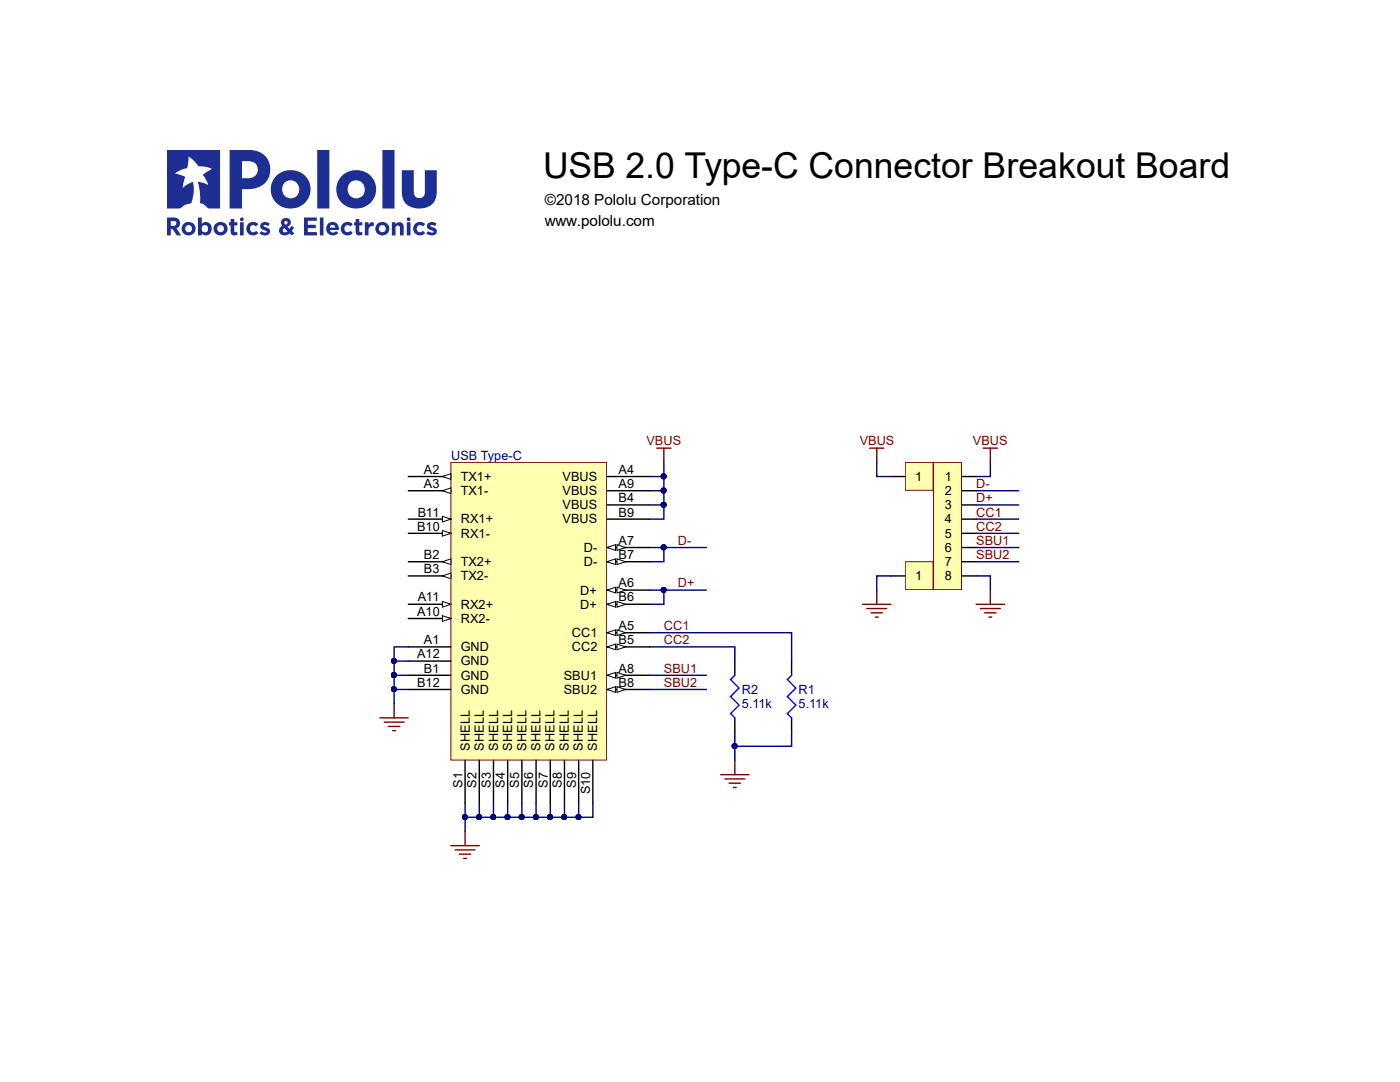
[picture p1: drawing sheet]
<svg xmlns="http://www.w3.org/2000/svg" width="279mm" height="216mm" viewBox="0 0 279 216" stroke-linecap="round" stroke-linejoin="round" font-family="sans-serif">
<path d="M90 92.3h31.1v59.4h-31.1z" fill="#ffffb0"/>
<path d="M90 92.3h31.1v59.4h-31.1z" fill="none" stroke="#800000" stroke-width=".2"/>
<path d="M121.1 95.1h8.5M121.1 109.3h8.5" fill="none" stroke="#000" stroke-width=".28"/>
<path d="M121.1 109.3l1.7-.6v1.1z" fill="#fff"/>
<path d="M121.1 109.3l1.7-.6v1.1z" fill="none" stroke="#000" stroke-width=".2"/>
<path d="M123.1 108.7l1.7 .6-1.7 .5z" fill="#fff"/>
<path d="M123.1 108.7l1.7 .6-1.7 .5z" fill="none" stroke="#000" stroke-width=".2"/>
<path d="M121.1 117.8h8.5" fill="none" stroke="#000" stroke-width=".28"/>
<path d="M121.1 117.8l1.7-.6v1.1z" fill="#fff"/>
<path d="M121.1 117.8l1.7-.6v1.1z" fill="none" stroke="#000" stroke-width=".2"/>
<path d="M123.1 117.2l1.7 .6-1.7 .5z" fill="#fff"/>
<path d="M123.1 117.2l1.7 .6-1.7 .5z" fill="none" stroke="#000" stroke-width=".2"/>
<path d="M121.1 126.2h8.5" fill="none" stroke="#000" stroke-width=".28"/>
<path d="M121.1 126.2l1.7-.5v1.1z" fill="#fff"/>
<path d="M121.1 126.2l1.7-.5v1.1z" fill="none" stroke="#000" stroke-width=".2"/>
<path d="M123.1 125.7l1.7 .5-1.7 .6z" fill="#fff"/>
<path d="M123.1 125.7l1.7 .5-1.7 .6z" fill="none" stroke="#000" stroke-width=".2"/>
<path d="M121.1 97.9h8.5M121.1 100.8h8.5M121.1 103.6h8.5M121.1 112.1h8.5M81.5 129.1h8.5" fill="none" stroke="#000" stroke-width=".28"/>
<path d="M121.1 112.1l1.7-.6v1.2z" fill="#fff"/>
<path d="M121.1 112.1l1.7-.6v1.2z" fill="none" stroke="#000" stroke-width=".2"/>
<path d="M123.1 111.5l1.7 .6-1.7 .6z" fill="#fff"/>
<path d="M123.1 111.5l1.7 .6-1.7 .6z" fill="none" stroke="#000" stroke-width=".2"/>
<path d="M121.1 120.6h8.5" fill="none" stroke="#000" stroke-width=".28"/>
<path d="M121.1 120.6l1.7-.6v1.1z" fill="#fff"/>
<path d="M121.1 120.6l1.7-.6v1.1z" fill="none" stroke="#000" stroke-width=".2"/>
<path d="M123.1 120l1.7 .6-1.7 .5z" fill="#fff"/>
<path d="M123.1 120l1.7 .6-1.7 .5z" fill="none" stroke="#000" stroke-width=".2"/>
<path d="M121.1 129.1h8.5" fill="none" stroke="#000" stroke-width=".28"/>
<path d="M121.1 129.1l1.7-.6v1.1z" fill="#fff"/>
<path d="M121.1 129.1l1.7-.6v1.1z" fill="none" stroke="#000" stroke-width=".2"/>
<path d="M123.1 128.5l1.7 .6-1.7 .5z" fill="#fff"/>
<path d="M123.1 128.5l1.7 .6-1.7 .5z" fill="none" stroke="#000" stroke-width=".2"/>
<path d="M81.5 131.9h8.5M81.5 134.7h8.5M81.5 137.6h8.5M121.1 134.7h8.5" fill="none" stroke="#000" stroke-width=".28"/>
<path d="M121.1 134.7l1.7-.5v1.1z" fill="#fff"/>
<path d="M121.1 134.7l1.7-.5v1.1z" fill="none" stroke="#000" stroke-width=".2"/>
<path d="M123.1 134.2l1.7 .5-1.7 .6z" fill="#fff"/>
<path d="M123.1 134.2l1.7 .5-1.7 .6z" fill="none" stroke="#000" stroke-width=".2"/>
<path d="M121.1 137.6h8.5" fill="none" stroke="#000" stroke-width=".28"/>
<path d="M121.1 137.6l1.7-.6v1.1z" fill="#fff"/>
<path d="M121.1 137.6l1.7-.6v1.1z" fill="none" stroke="#000" stroke-width=".2"/>
<path d="M123.1 137l1.7 .6-1.7 .5z" fill="#fff"/>
<path d="M123.1 137l1.7 .6-1.7 .5z" fill="none" stroke="#000" stroke-width=".2"/>
<path d="M81.5 95.1h8.5" fill="none" stroke="#000" stroke-width=".28"/>
<path d="M88.3 95.1l1.7-.6v1.2z" fill="#fff"/>
<path d="M88.3 95.1l1.7-.6v1.2z" fill="none" stroke="#000" stroke-width=".2"/>
<path d="M81.5 97.9h8.5" fill="none" stroke="#000" stroke-width=".28"/>
<path d="M88.3 97.9l1.7-.5v1.1z" fill="#fff"/>
<path d="M88.3 97.9l1.7-.5v1.1z" fill="none" stroke="#000" stroke-width=".2"/>
<path d="M81.5 103.6h8.5" fill="none" stroke="#000" stroke-width=".28"/>
<path d="M88.3 103l1.7 .6-1.7 .6z" fill="#fff"/>
<path d="M88.3 103l1.7 .6-1.7 .6z" fill="none" stroke="#000" stroke-width=".2"/>
<path d="M81.5 106.4h8.5" fill="none" stroke="#000" stroke-width=".28"/>
<path d="M88.3 105.9l1.7 .5-1.7 .6z" fill="#fff"/>
<path d="M88.3 105.9l1.7 .5-1.7 .6z" fill="none" stroke="#000" stroke-width=".2"/>
<path d="M81.5 112.1h8.5" fill="none" stroke="#000" stroke-width=".28"/>
<path d="M88.3 112.1l1.7-.6v1.2z" fill="#fff"/>
<path d="M88.3 112.1l1.7-.6v1.2z" fill="none" stroke="#000" stroke-width=".2"/>
<path d="M81.5 114.9h8.5" fill="none" stroke="#000" stroke-width=".28"/>
<path d="M88.3 114.9l1.7-.5v1.1z" fill="#fff"/>
<path d="M88.3 114.9l1.7-.5v1.1z" fill="none" stroke="#000" stroke-width=".2"/>
<path d="M81.5 120.6h8.5" fill="none" stroke="#000" stroke-width=".28"/>
<path d="M88.3 120l1.7 .6-1.7 .5z" fill="#fff"/>
<path d="M88.3 120l1.7 .6-1.7 .5z" fill="none" stroke="#000" stroke-width=".2"/>
<path d="M81.5 123.4h8.5" fill="none" stroke="#000" stroke-width=".28"/>
<path d="M88.3 122.8l1.7 .6-1.7 .6z" fill="#fff"/>
<path d="M88.3 122.8l1.7 .6-1.7 .6z" fill="none" stroke="#000" stroke-width=".2"/>
<g fill="none" stroke="#000" stroke-width=".28">
<path d="M146.6 131.9v2.8M158 131.9v2.8M92.8 151.7v8.5M95.7 151.7v8.5M98.5 151.7v8.5M101.3 151.7v8.5M104.2 151.7v8.5M107 151.7v8.5M109.8 151.7v8.5M112.7 151.7v8.5M115.5 151.7v8.5M118.3 151.7v8.5"/>
<path d="M146.6 143.2v2.9M158 143.2v2.9"/>
</g>
<g fill="none" stroke="#800000" stroke-width=".28">
<path d="M131.1 89.4h2.8M132.5 89.4v2.9M173.6 89.4h2.8M175 89.4v2.9M196.2 89.4h2.9M197.6 89.4v2.9M175 117.8v2.8M197.6 117.8v2.8M172.1 120.6h5.7M173 121.4h4M173.8 122.3h2.3M174.7 123.1h.6"/>
<path d="M194.8 120.6h5.7M195.7 121.4h3.9M196.5 122.3h2.3M197.4 123.1h.5M75.8 143.2h5.7M76.7 144.1h3.9M77.5 144.9h2.3M78.4 145.8h.5M78.7 140.4v2.8M143.8 154.6h5.7M144.7 155.4h3.9M145.5 156.3h2.3"/>
<path d="M146.4 157.1h.5M146.6 151.7v2.9M90 168.7h5.7M90.8 169.6h4M91.7 170.4h2.3M92.5 171.3h.6M92.8 165.9v2.8"/>
</g>
<path d="M146.6 134.7l-.8 .9 1.7 1.7-1.7 1.7 1.7 1.7-1.7 1.7 .8 .8M158 134.7l-.9 .9 1.7 1.7-1.7 1.7 1.7 1.7-1.7 1.7 .9 .8" fill="none" stroke="#00f" stroke-width=".28"/>
<path d="M186.3 92.3h5.6v25.4h-5.6z" fill="#ffffb0"/>
<path d="M186.3 92.3h5.6v25.4h-5.6z" fill="none" stroke="#800000" stroke-width=".2"/>
<path d="M192 95.1h2.8M192 97.9h2.8M192 103.6h2.8M192 100.8h2.8M192 106.4h2.8M192 109.3h2.8M192 112.1h2.8M192 114.9h2.8" fill="none" stroke="#000" stroke-width=".28"/>
<path d="M180.6 92.3h5.6v5.5h-5.6z" fill="#ffffb0"/>
<path d="M180.6 92.3h5.6v5.5h-5.6z" fill="none" stroke="#800000" stroke-width=".2"/>
<path d="M177.8 95.1h2.8" fill="none" stroke="#000" stroke-width=".28"/>
<path d="M180.6 112.1h5.6v5.6h-5.6z" fill="#ffffb0"/>
<path d="M180.6 112.1h5.6v5.6h-5.6z" fill="none" stroke="#800000" stroke-width=".2"/>
<path d="M177.8 114.9h2.8" fill="none" stroke="#000" stroke-width=".28"/>
<path d="M129.6 95.1h2.9" fill="none" stroke="#000080" stroke-width=".28"/>
<circle cx="132.4" cy="95" r=".52" fill="#000080"/>
<circle cx="132.4" cy="95" r=".52" fill="none" stroke="#000080" stroke-width=".2"/>
<path d="M129.6 97.9h2.9" fill="none" stroke="#000080" stroke-width=".28"/>
<circle cx="132.4" cy="97.9" r=".52" fill="#000080"/>
<circle cx="132.4" cy="97.9" r=".52" fill="none" stroke="#000080" stroke-width=".2"/>
<path d="M129.6 100.8h2.9" fill="none" stroke="#000080" stroke-width=".28"/>
<circle cx="132.4" cy="100.7" r=".52" fill="#000080"/>
<circle cx="132.4" cy="100.7" r=".52" fill="none" stroke="#000080" stroke-width=".2"/>
<path d="M78.7 131.9h2.8" fill="none" stroke="#000080" stroke-width=".28"/>
<circle cx="78.6" cy="131.9" r=".52" fill="#000080"/>
<circle cx="78.6" cy="131.9" r=".52" fill="none" stroke="#000080" stroke-width=".2"/>
<path d="M78.7 134.7h2.8" fill="none" stroke="#000080" stroke-width=".28"/>
<circle cx="78.6" cy="134.7" r=".52" fill="#000080"/>
<circle cx="78.6" cy="134.7" r=".52" fill="none" stroke="#000080" stroke-width=".2"/>
<path d="M78.7 134.7v2.9" fill="none" stroke="#000080" stroke-width=".28"/>
<circle cx="78.6" cy="137.5" r=".52" fill="#000080"/>
<circle cx="78.6" cy="137.5" r=".52" fill="none" stroke="#000080" stroke-width=".2"/>
<circle cx="78.6" cy="134.7" r=".52" fill="#000080"/>
<circle cx="78.6" cy="134.7" r=".52" fill="none" stroke="#000080" stroke-width=".2"/>
<path d="M81.5 137.6h-2.8v2.8" fill="none" stroke="#000080" stroke-width=".28"/>
<circle cx="78.6" cy="137.5" r=".52" fill="#000080"/>
<circle cx="78.6" cy="137.5" r=".52" fill="none" stroke="#000080" stroke-width=".2"/>
<path d="M197.6 92.3v2.8h-2.8M132.5 117.8v2.8h-2.9" fill="none" stroke="#000080" stroke-width=".28"/>
<circle cx="132.4" cy="117.7" r=".52" fill="#000080"/>
<circle cx="132.4" cy="117.7" r=".52" fill="none" stroke="#000080" stroke-width=".2"/>
<path d="M132.5 109.3v2.8h-2.9" fill="none" stroke="#000080" stroke-width=".28"/>
<circle cx="132.4" cy="109.2" r=".52" fill="#000080"/>
<circle cx="132.4" cy="109.2" r=".52" fill="none" stroke="#000080" stroke-width=".2"/>
<path d="M98.5 160.2v2.9" fill="none" stroke="#000080" stroke-width=".28"/>
<circle cx="98.4" cy="163" r=".52" fill="#000080"/>
<circle cx="98.4" cy="163" r=".52" fill="none" stroke="#000080" stroke-width=".2"/>
<path d="M95.7 160.2v2.9" fill="none" stroke="#000080" stroke-width=".28"/>
<circle cx="95.6" cy="163" r=".52" fill="#000080"/>
<circle cx="95.6" cy="163" r=".52" fill="none" stroke="#000080" stroke-width=".2"/>
<path d="M92.8 163.1v2.8" fill="none" stroke="#000080" stroke-width=".28"/>
<circle cx="92.8" cy="163" r=".52" fill="#000080"/>
<circle cx="92.8" cy="163" r=".52" fill="none" stroke="#000080" stroke-width=".2"/>
<path d="M129.6 126.2h28.4v5.7M129.6 129.1h17v2.8M146.6 146.1v2.8h11.4v-2.8" fill="none" stroke="#000080" stroke-width=".28"/>
<circle cx="146.6" cy="148.9" r=".52" fill="#000080"/>
<circle cx="146.6" cy="148.9" r=".52" fill="none" stroke="#000080" stroke-width=".2"/>
<path d="M146.6 148.9v2.8" fill="none" stroke="#000080" stroke-width=".28"/>
<circle cx="146.6" cy="148.9" r=".52" fill="#000080"/>
<circle cx="146.6" cy="148.9" r=".52" fill="none" stroke="#000080" stroke-width=".2"/>
<path d="M81.5 129.1h-2.8v5.6M129.6 134.7h11.4M129.6 137.6h11.4" fill="none" stroke="#000080" stroke-width=".28"/>
<circle cx="78.6" cy="134.7" r=".52" fill="#000080"/>
<circle cx="78.6" cy="134.7" r=".52" fill="none" stroke="#000080" stroke-width=".2"/>
<circle cx="78.6" cy="131.9" r=".52" fill="#000080"/>
<circle cx="78.6" cy="131.9" r=".52" fill="none" stroke="#000080" stroke-width=".2"/>
<path d="M92.8 160.2v2.9h8.5v-2.9" fill="none" stroke="#000080" stroke-width=".28"/>
<circle cx="92.8" cy="163" r=".52" fill="#000080"/>
<circle cx="92.8" cy="163" r=".52" fill="none" stroke="#000080" stroke-width=".2"/>
<circle cx="95.6" cy="163" r=".52" fill="#000080"/>
<circle cx="95.6" cy="163" r=".52" fill="none" stroke="#000080" stroke-width=".2"/>
<circle cx="98.4" cy="163" r=".52" fill="#000080"/>
<circle cx="98.4" cy="163" r=".52" fill="none" stroke="#000080" stroke-width=".2"/>
<circle cx="101.3" cy="163" r=".52" fill="#000080"/>
<circle cx="101.3" cy="163" r=".52" fill="none" stroke="#000080" stroke-width=".2"/>
<path d="M129.6 117.8h11.4" fill="none" stroke="#000080" stroke-width=".28"/>
<circle cx="132.4" cy="117.7" r=".52" fill="#000080"/>
<circle cx="132.4" cy="117.7" r=".52" fill="none" stroke="#000080" stroke-width=".2"/>
<path d="M129.6 109.3h11.4" fill="none" stroke="#000080" stroke-width=".28"/>
<circle cx="132.4" cy="109.2" r=".52" fill="#000080"/>
<circle cx="132.4" cy="109.2" r=".52" fill="none" stroke="#000080" stroke-width=".2"/>
<path d="M132.5 92.3v11.3h-2.9" fill="none" stroke="#000080" stroke-width=".28"/>
<circle cx="132.4" cy="100.7" r=".52" fill="#000080"/>
<circle cx="132.4" cy="100.7" r=".52" fill="none" stroke="#000080" stroke-width=".2"/>
<circle cx="132.4" cy="97.9" r=".52" fill="#000080"/>
<circle cx="132.4" cy="97.9" r=".52" fill="none" stroke="#000080" stroke-width=".2"/>
<circle cx="132.4" cy="95" r=".52" fill="#000080"/>
<circle cx="132.4" cy="95" r=".52" fill="none" stroke="#000080" stroke-width=".2"/>
<path d="M112.7 160.2v2.9h-11.4" fill="none" stroke="#000080" stroke-width=".28"/>
<circle cx="101.3" cy="163" r=".52" fill="#000080"/>
<circle cx="101.3" cy="163" r=".52" fill="none" stroke="#000080" stroke-width=".2"/>
<circle cx="104.1" cy="163" r=".52" fill="#000080"/>
<circle cx="104.1" cy="163" r=".52" fill="none" stroke="#000080" stroke-width=".2"/>
<circle cx="106.9" cy="163" r=".52" fill="#000080"/>
<circle cx="106.9" cy="163" r=".52" fill="none" stroke="#000080" stroke-width=".2"/>
<circle cx="109.8" cy="163" r=".52" fill="#000080"/>
<circle cx="109.8" cy="163" r=".52" fill="none" stroke="#000080" stroke-width=".2"/>
<circle cx="112.6" cy="163" r=".52" fill="#000080"/>
<circle cx="112.6" cy="163" r=".52" fill="none" stroke="#000080" stroke-width=".2"/>
<path d="M109.8 160.2v2.9" fill="none" stroke="#000080" stroke-width=".28"/>
<circle cx="109.8" cy="163" r=".52" fill="#000080"/>
<circle cx="109.8" cy="163" r=".52" fill="none" stroke="#000080" stroke-width=".2"/>
<path d="M107 160.2v2.9" fill="none" stroke="#000080" stroke-width=".28"/>
<circle cx="106.9" cy="163" r=".52" fill="#000080"/>
<circle cx="106.9" cy="163" r=".52" fill="none" stroke="#000080" stroke-width=".2"/>
<path d="M104.2 160.2v2.9" fill="none" stroke="#000080" stroke-width=".28"/>
<circle cx="104.1" cy="163" r=".52" fill="#000080"/>
<circle cx="104.1" cy="163" r=".52" fill="none" stroke="#000080" stroke-width=".2"/>
<path d="M115.5 160.2v2.9h-2.8" fill="none" stroke="#000080" stroke-width=".28"/>
<circle cx="115.4" cy="163" r=".52" fill="#000080"/>
<circle cx="115.4" cy="163" r=".52" fill="none" stroke="#000080" stroke-width=".2"/>
<circle cx="112.6" cy="163" r=".52" fill="#000080"/>
<circle cx="112.6" cy="163" r=".52" fill="none" stroke="#000080" stroke-width=".2"/>
<path d="M118.3 160.2v2.9h-2.8" fill="none" stroke="#000080" stroke-width=".28"/>
<circle cx="115.4" cy="163" r=".52" fill="#000080"/>
<circle cx="115.4" cy="163" r=".52" fill="none" stroke="#000080" stroke-width=".2"/>
<path d="M175 92.3v2.8h2.8M194.8 97.9h8.5M177.8 114.9h-2.8v2.9M194.8 114.9h2.8v2.9M194.8 112.1h8.5M194.8 109.3h8.5M194.8 106.4h8.5M194.8 103.6h8.5M194.8 100.8h8.5" fill="none" stroke="#000080" stroke-width=".28"/>
<text font-size="11.7" fill="#1e2f94" x="33.3" y="41.6">R</text>
<text font-size="7.1" x="108.4" y="35.5">USB 2.0 Type-C Connector Breakout Board</text>
<g font-size="3">
<text x="108.7" y="40.9">©2018 Pololu Corporation</text>
<text x="108.7" y="45.2">www.pololu.com</text>
</g>
<g font-size="2.5" fill="#800000">
<text x="129" y="88.9">VBUS</text>
<text x="171.6" y="88.9">VBUS</text>
<text x="194.2" y="88.9">VBUS</text>
<text x="194.8" y="97.4">D-</text>
<text x="194.8" y="100.2">D+</text>
<text x="194.8" y="103.1">CC1</text>
<text x="194.8" y="105.9">CC2</text>
<text x="135.3" y="108.7">D-</text>
<text x="194.8" y="108.7">SBU1</text>
<text x="194.8" y="111.6">SBU2</text>
<text x="135.3" y="117.2">D+</text>
<text x="132.5" y="125.7">CC1</text>
<text x="132.5" y="128.6">CC2</text>
<text x="132.5" y="134.2">SBU1</text>
<text x="132.5" y="137">SBU2</text>
</g>
<g font-size="2.5">
<text x="84.6" y="94.5">A2</text>
<text x="92" y="96">TX1+</text>
<text x="112.3" y="96">VBUS</text>
<text x="123.4" y="94.5">A4</text>
<text x="182.6" y="96">1</text>
<text x="188.6" y="96">1</text>
<text x="84.6" y="97.4">A3</text>
<text x="92" y="98.8">TX1-</text>
<text x="112.3" y="98.8">VBUS</text>
<text x="112.3" y="101.7">VBUS</text>
<text x="123.4" y="97.4">A9</text>
<text x="123.4" y="100.2">B4</text>
<text x="188.6" y="98.8">2</text>
<text x="188.6" y="101.7">3</text>
<text x="83.2" y="105.9">B10</text>
<text x="83.4" y="103.1">B11</text>
<text x="92" y="104.4">RX1+</text>
<text x="92" y="107.3">RX1-</text>
<text x="112.3" y="104.4">VBUS</text>
<text x="123.4" y="103.1">B9</text>
<text x="188.6" y="104.4">4</text>
<text x="188.6" y="107.3">5</text>
<text x="84.6" y="111.6">B2</text>
<text x="92" y="113">TX2+</text>
<text x="116.5" y="110.1">D-</text>
<text x="116.5" y="113">D-</text>
<text x="123.4" y="108.7">A7</text>
<text x="123.4" y="111.6">B7</text>
<text x="188.6" y="110.1">6</text>
<text x="188.6" y="113">7</text>
<text x="84.6" y="114.3">B3</text>
<text x="92" y="115.8">TX2-</text>
<text x="115.8" y="118.7">D+</text>
<text x="123.4" y="117.2">A6</text>
<text x="182.6" y="115.8">1</text>
<text x="188.6" y="115.8">8</text>
<text x="83.2" y="122.9">A10</text>
<text x="83.4" y="120">A11</text>
<text x="92" y="121.4">RX2+</text>
<text x="92" y="124.3">RX2-</text>
<text x="115.8" y="121.4">D+</text>
<text x="123.4" y="120">B6</text>
<text x="123.4" y="125.7">A5</text>
<text x="83.2" y="131.3">A12</text>
<text x="84.6" y="128.6">A1</text>
<text x="92" y="130">GND</text>
<text x="114.1" y="127.1">CC1</text>
<text x="114.1" y="130">CC2</text>
<text x="123.4" y="128.6">B5</text>
<text x="83.2" y="137">B12</text>
<text x="84.6" y="134.2">B1</text>
<text x="92" y="132.8">GND</text>
<text x="92" y="135.7">GND</text>
<text x="112.5" y="135.7">SBU1</text>
<text x="123.4" y="134.2">A8</text>
<text x="123.4" y="137">B8</text>
<text x="92" y="138.4">GND</text>
<text x="112.5" y="138.4">SBU2</text>
<text x="93.7" y="149.8" transform="rotate(-90 93.7 149.8)">SHELL</text>
<text x="96.5" y="149.8" transform="rotate(-90 96.5 149.8)">SHELL</text>
<text x="99.4" y="149.8" transform="rotate(-90 99.4 149.8)">SHELL</text>
<text x="102.2" y="149.8" transform="rotate(-90 102.2 149.8)">SHELL</text>
<text x="105.1" y="149.8" transform="rotate(-90 105.1 149.8)">SHELL</text>
<text x="107.9" y="149.8" transform="rotate(-90 107.9 149.8)">SHELL</text>
<text x="110.7" y="149.8" transform="rotate(-90 110.7 149.8)">SHELL</text>
<text x="113.5" y="149.8" transform="rotate(-90 113.5 149.8)">SHELL</text>
<text x="116.3" y="149.8" transform="rotate(-90 116.3 149.8)">SHELL</text>
<text x="119.2" y="149.8" transform="rotate(-90 119.2 149.8)">SHELL</text>
<text x="92.3" y="157.1" transform="rotate(-90 92.3 157.1)">S1</text>
<text x="95.1" y="157.1" transform="rotate(-90 95.1 157.1)">S2</text>
<text x="98" y="157.1" transform="rotate(-90 98 157.1)">S3</text>
<text x="100.8" y="157.1" transform="rotate(-90 100.8 157.1)">S4</text>
<text x="103.6" y="157.1" transform="rotate(-90 103.6 157.1)">S5</text>
<text x="106.4" y="157.1" transform="rotate(-90 106.4 157.1)">S6</text>
<text x="109.3" y="157.1" transform="rotate(-90 109.3 157.1)">S7</text>
<text x="112.1" y="157.1" transform="rotate(-90 112.1 157.1)">S8</text>
<text x="115" y="157.1" transform="rotate(-90 115 157.1)">S9</text>
<text x="117.8" y="158.5" transform="rotate(-90 117.8 158.5)">S10</text>
</g>
<g font-size="2.5" fill="#000080">
<text x="90" y="91.8">USB Type-C</text>
<text x="148" y="141.3">5.11k</text>
<text x="148" y="138.4">R2</text>
<text x="159.4" y="141.3">5.11k</text>
<text x="159.4" y="138.4">R1</text>
</g>
</svg>
